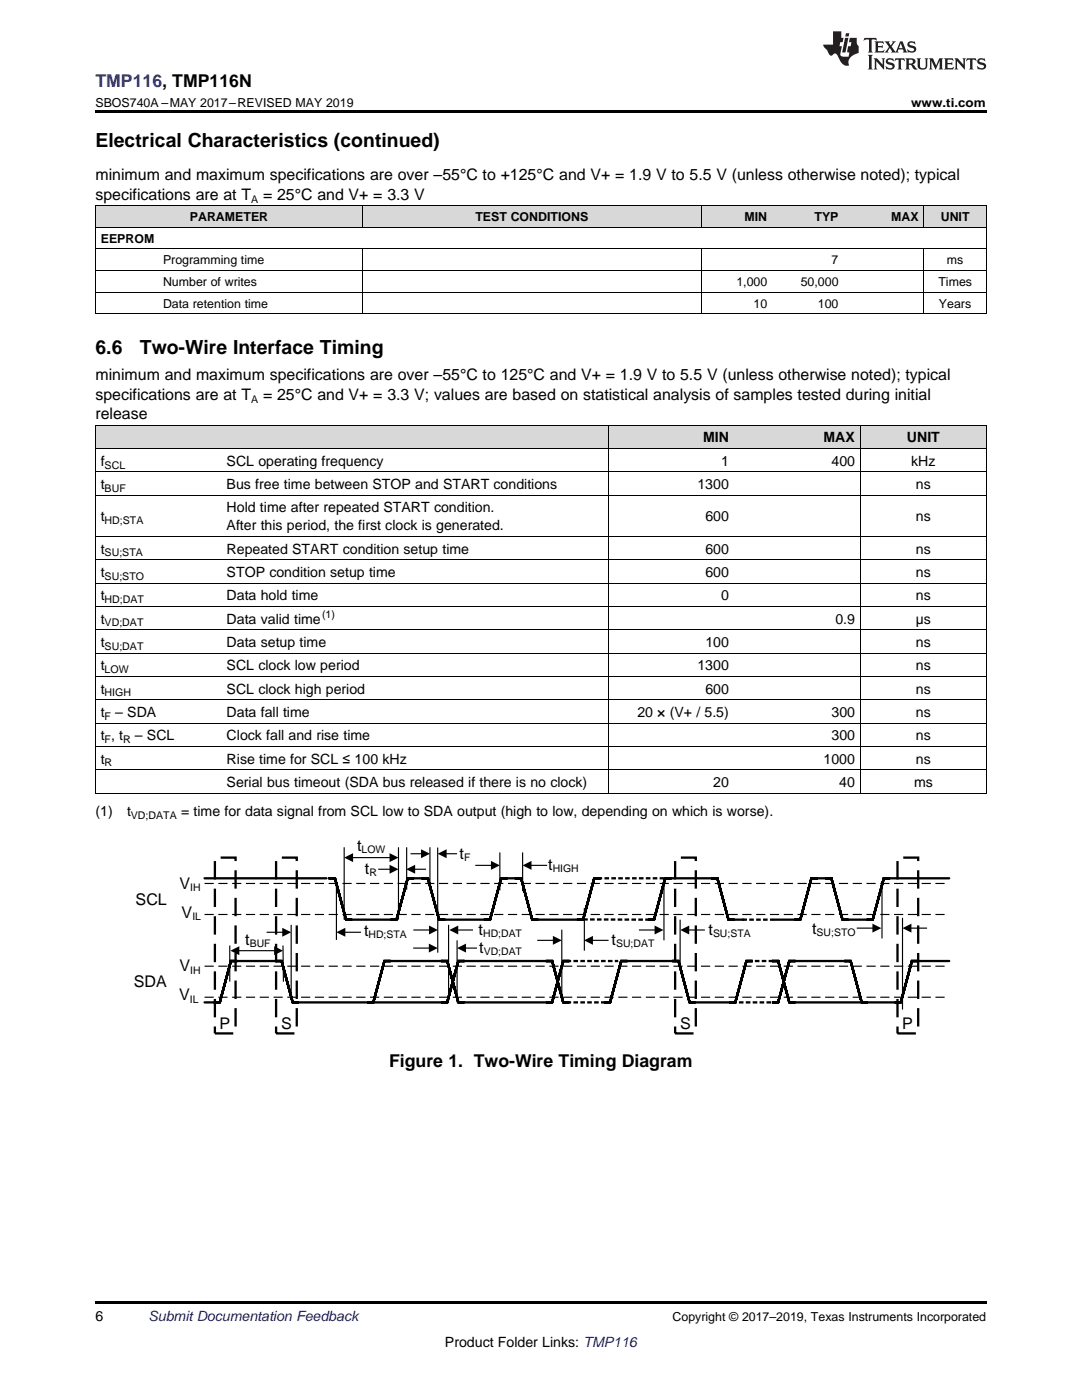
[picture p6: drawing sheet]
<svg xmlns="http://www.w3.org/2000/svg" width="216mm" height="279mm" viewBox="0 0 216 279" stroke-linecap="round" stroke-linejoin="round" font-family="sans-serif">
<g fill="#d8d8d8">
<path d="M19 84.9h25.2v4.7h-25.2z"/>
<path d="M44.2 84.9h77.2v4.7h-77.2z"/>
<path d="M121.4 84.9h25.1v4.7h-25.1z"/>
<path d="M146.5 84.9h25.2v4.7h-25.2z"/>
<path d="M171.7 84.9h25.1v4.7h-25.1z"/>
<path d="M19 41.1h12.5v4.3h-12.5z"/>
<path d="M31.5 41.1h24.9v4.3h-24.9z"/>
<path d="M56.4 41.1h16v4.3h-16z"/>
<path d="M72.4 41.1h67.5v4.3h-67.5z"/>
<path d="M139.9 41.1h14.3v4.3h-14.3z"/>
<path d="M154.2 41.1h14.2v4.3h-14.2z"/>
<path d="M168.4 41.1h16v4.3h-16z"/>
<path d="M184.4 41.1h12.4v4.3h-12.4z"/>
</g>
<path d="M19 259.7h177.8v.5h-177.8z" fill="#000"/>
<path d="M40.8 175.3h24.4M82 175.3h2.1M100.7 175.3h2M69.1 183.5l-2.3-8.2h-1.2h1.2l2.3 8.2h10l2.3-8.2h1.2h-1.2l-2.3 8.2M87.6 183.5l-2.2-8.2h-1.3h1.3l2.2 8.2h1.3M88.3 183.5h9.5l2.2-8.2h1.2h-1.2l-2.2 8.2M106.2 183.5l-2.2-8.2h-1.3h1.3l2.2 8.2h1.2M40.8 200h2.1M42.6 200h1.3l2.2-8.2h1.2h-1.2l-2.2 8.2M58.4 200l-2.2-8.2h-1.3h1.3l2.2 8.2h1.2" fill="none" stroke="#000" stroke-width=".46"/>
<path d="M40.8 176.3h148.6M40.8 182.5h148.6M40.8 192.8h148.6M40.8 199h148.6" fill="none" stroke="#000" stroke-width=".23" stroke-dasharray="1.8 .9" stroke-linecap="butt"/>
<path d="M42.9 171.2h4.1v35h-4.1zM134.7 171.2h4.1v35h-4.1z" fill="none" stroke="#000" stroke-width=".46" stroke-dasharray="3.7 1.8" stroke-linecap="butt"/>
<path d="M67.1 176.1v11.5M45.8 188.7v7.2M47.5 189.7h7.4M56.5 188.7l.1 7.2M58.1 184.6v14.8M68.7 186.1h3.3" fill="none" stroke="#000" stroke-width=".23"/>
<path d="M46 189.7l1.8-.9v1.8zM54.7 188.8l1.8 .9-1.8 .9zM67.1 186.1l1.8-.9v1.7z" fill="#000"/>
<path d="M72.4 184.6h9.1v2.5h-9.1z" fill-rule="evenodd" fill="#fff"/>
<path d="M68.7 169.1v14.4M79.5 169.1v14.4M53.2 186.1h3.3" fill="none" stroke="#000" stroke-width=".23"/>
<path d="M56.3 185.2l1.8 .9-1.8 .8z" fill="#000"/>
<path d="M47 191.8h8.3M77.2 191.8h11.1M59.4 200h28.9M73.2 200h1.3l2.2-8.2h1.3h-1.3l-2.2 8.2M88 200h1.2l2.2-8.2h1.3h-1.3l-2.2 8.2M91.5 200l-2.3-8.2h-1.2h1.2l2.3 8.2h1.2" fill="none" stroke="#000" stroke-width=".46"/>
<path d="M71 167.8h6.2v2.1h-6.2z" fill-rule="evenodd" fill="#fff"/>
<path d="M75.5 173.5h2.5M81.1 169.1v8.5M82.6 173.5h2.4" fill="none" stroke="#000" stroke-width=".23"/>
<path d="M77.7 172.6l1.8 .9-1.8 .9zM81.1 173.5l1.7-.9v1.8z" fill="#000"/>
<path d="M71.8 172.4h3.4v2.1h-3.4z" fill-rule="evenodd" fill="#fff"/>
<path d="M82.5 185.6h3.3M87.3 181.5v8.6M89.5 184.6v15.3M91.2 185.6h3.4" fill="none" stroke="#000" stroke-width=".23"/>
<path d="M85.6 184.7l1.8 .9-1.8 .9zM89.7 185.6l1.7-.9v1.8z" fill="#000"/>
<path d="M94.6 184.2h9.6v2.8h-9.6z" fill-rule="evenodd" fill="#fff"/>
<path d="M81.9 170.4h2.3M87.3 169.1v14.4M88.9 170.4h2.3M94.8 172.7h3.4M99.7 170.1v7.6M104.3 170.1v7.8M105.8 172.7h3.4" fill="none" stroke="#000" stroke-width=".23"/>
<path d="M84 169.5l1.8 .9-1.8 .9zM87.3 170.4l1.8-.9v1.8zM98 171.8l1.7 .9-1.7 .9zM104.3 172.7l1.8-.9v1.8z" fill="#000"/>
<path d="M91.7 169.4h2.9v2h-2.9z" fill-rule="evenodd" fill="#fff"/>
<g fill="none" stroke="#000" stroke-width=".46">
<path d="M133.7 175.3h8.2M162.6 175.3h2M92.4 191.8h16.5M106.9 183.5h9.5l2.2-8.2h1.2h-1.2l-2.2 8.2M125.2 191.8h8.9M129.3 183.5h1.2l2.2-8.2h1.3h-1.3l-2.2 8.2M145.4 183.5l-2.3-8.2h-1.2h1.2l2.3 8.2h1.2M154.3 183.5h5.4l2.2-8.2h1.3h-1.3l-2.2 8.2M168.1 183.5l-2.2-8.2h-1.3h1.3l2.2 8.2h1.3M92.7 200h17.5l2.2-8.2h1.2h-1.2l-2.2 8.2M112.4 200l-2.2-8.2h-1.3h1.3l2.2 8.2h1.2M120.5 200h1.2l2.3-8.2h1.2h-1.3l-2.2 8.2"/>
<path d="M137.6 200l-2.2-8.2h-1.3h1.3l2.2 8.2h1.2"/>
</g>
<path d="M119.2 175.3h14.8M113 191.8h10.4M116.4 183.5h13.2M148.1 183.5h6.2M113 200h8.3" fill="none" stroke="#000" stroke-width=".46" stroke-dasharray=".9 .5" stroke-linecap="butt"/>
<path d="M107.2 187.7h3.3M112.1 185.5v14.1M116.6 181.2v8.5M118.1 187.7h3.3" fill="none" stroke="#000" stroke-width=".23"/>
<path d="M110.3 186.8l1.8 .9-1.8 .9zM116.5 187.7l1.8-.9v1.8z" fill="#000"/>
<path d="M122 186.6h9v2.1h-9z" fill-rule="evenodd" fill="#fff"/>
<path d="M132.5 176.3v11.4M127.5 185.6h3.3M135.7 183.5v10M137.3 185.6h3.3" fill="none" stroke="#000" stroke-width=".23"/>
<path d="M130.6 184.7l1.8 .9-1.8 .9zM135.7 185.6l1.8-.9v1.8z" fill="#000"/>
<path d="M141.4 184.6h9.8v2h-9.8z" fill-rule="evenodd" fill="#fff"/>
<path d="M177 175.3h12.4M146.1 183.5h2.3M158.4 191.8h10.4M172.9 183.5h1.2l2.3-8.2h1.2h-1.2l-2.3 8.2M183.2 191.8h6.2M145.5 200h1.2l2.2-8.2h1.3h-1.3l-2.2 8.2M154 200h1.3l2.2-8.2h1.2h-1.2l-2.2 8.2M157.5 200l-2.2-8.2h-1.3h1.3l2.2 8.2h1.2M158.4 200h20.7M171.9 200l-2.2-8.2h-1.2h1.2l2.2 8.2h1.3M178.5 200h1.2l2.3-8.2h1.2h-1.2l-2.3 8.2" fill="none" stroke="#000" stroke-width=".46"/>
<path d="M149.2 191.8h5.1M146.1 200h9.2" fill="none" stroke="#000" stroke-width=".46" stroke-dasharray=".9 .5" stroke-linecap="butt"/>
<path d="M176 175.9v11.4M171 185.2h3.3M180.1 183.2v18.3M181.6 185.2h3.4" fill="none" stroke="#000" stroke-width=".23"/>
<path d="M174.1 184.3l1.8 .9-1.8 .9zM180.1 185.2l1.8-.9v1.8z" fill="#000"/>
<path d="M161.5 184.4h9.2v2h-9.2z" fill-rule="evenodd" fill="#fff"/>
<path d="M55.1 171.2h4.1v35h-4.1zM179.1 171.2h4.1v35h-4.1z" fill="none" stroke="#000" stroke-width=".46" stroke-dasharray="3.7 1.8" stroke-linecap="butt"/>
<path d="M70.2 171.2h7.8M85.8 169.1v8.6M82.5 189.2h3.3M91.2 187.7v12.3M92.8 189.2h3.3" fill="none" stroke="#000" stroke-width=".23"/>
<path d="M68.7 171.2l1.8-.9v1.7zM77.7 170.3l1.8 .9-1.8 .8zM85.6 188.3l1.7 .9-1.7 .9zM91.2 189.2l1.8-.9v1.8z" fill="#000"/>
<path d="M95.3 187.8h8.9v2.8h-8.9z" fill-rule="evenodd" fill="#fff"/>
<path d="M169.4 183.5h3.5M138.8 200h6.7" fill="none" stroke="#000" stroke-width=".46"/>
<g fill="none" stroke="#000" stroke-width=".2">
<path d="M19 41.1h177.8v21.6M19 58.3h177.8M19 54h177.8M19 49.7h177.8M19 45.4h177.8M19.1 41.1v21.6M72.3 41.1v4.3M72.3 49.7v13M139.9 41.1v4.3M139.9 49.7v13M184.3 41.1v4.3M184.3 49.7v13"/>
<path d="M19 62.6h177.8M19 98.8h177.8M19 94.2h177.8M19 89.5h177.8M19 84.9h177.8M19.1 84.9v73.4M121.3 84.9v73.4M171.6 84.9v73.4M196.8 84.9v73.4M19 116.4h177.8M19 111.7h177.8M19 107.1h177.8"/>
<path d="M19 139.6h177.8M19 135h177.8M19 130.3h177.8M19 125.7h177.8M19 121h177.8M19 158.3h177.8M19 153.6h177.8M19 149h177.8M19 144.3h177.8"/>
</g>
<path d="M19 22h177.8v.5h-177.8z" fill="#000"/>
<g fill="#231f20">
<path d="M172.5 7.6l-.1 .5 .4-.2h.6v.1v2.1l-.2 .4h.9l-.2-.4v-2.1l.1-.1h.5l.5 .2-.2-.5zM174.5 8.3l.2 .3v1.5l-.2 .4h1.8l.2-.6a1.04 1.04 0 0 1-1.3 .2v-.7h.6l.3 .2v-.6l-.3 .2h-.6v-.6l.8-.1 .4 .3-.2-.5zM176.5 8.3l.9 1.1-.9 1.1h.8l-.2-.2 .4-.7 .5 .7-.2 .2h1.5l-.2-.2 .2-.4h.9l.1 .4-.2 .2h1l-.3-.3-.7-1.9h-.5l-.9 2-.8-1 .9-1h-.8l.1 .3-.4 .5-.3-.6 .1-.2zM179.7 8.6l.4 1h-.7zM181.3 8.4a.63 .63 0 0 0-.2 .7 .63 .63 0 0 0 .6 .4l.6 .2 .1 .2a.75 .75 0 0 1-.7 .4 .75 .75 0 0 1-.6-.5l.1 .7 .1-.1a1.11 1.11 0 0 0 1.5-.6 1.13 1.13 0 0 0-1.2-.8l-.1-.4a1.04 1.04 0 0 1 1.2 .2l-.2-.5-.2 .1-.4-.2zM173.2 10.9l.2 .4v2.2l-.2 .4h1l-.3-.4v-2.2l.3-.4zM174.3 11.6l.3 .4v1.5l-.3 .4h.8l-.2-.4v-1.3l1.5 1.7v-1.9l.2-.4h-.7l.2 .4v.9l-1.1-1.3zM177 11.8a.62 .62 0 0 0-.2 .7 .62 .62 0 0 0 .6 .4l.6 .1 .1 .3a.76 .76 0 0 1-.7 .3 .76 .76 0 0 1-.7-.4l.2 .7 .1-.1a1.11 1.11 0 0 0 1.5-.6 1.13 1.13 0 0 0-1.2-.8l-.1-.4a1.04 1.04 0 0 1 1.2 .2l-.2-.6-.2 .1-.5-.1zM178.7 11.6l-.2 .6a.61 .61 0 0 1 .8-.3v1.6l-.2 .4h.9l-.2-.4v-1.6a.63 .63 0 0 1 .7 .3l-.1-.6zM180.6 11.6l.3 .4v1.5l-.3 .4h1l-.2-.2-.1-.8 .6 .2a.76 .76 0 0 0 1.2 .7l-1-1a.58 .58 0 0 0 .6-.5 .58 .58 0 0 0-.5-.6zM181.4 11.9h.1a.45 .45 0 0 1 .5 .1 .45 .45 0 0 1 .1 .5l-.8 .2zM182.9 11.6l.2 .2a2.17 2.17 0 0 0 .3 1.9 .99 .99 0 0 0 1.6-.6v-1.1l.2-.4h-.7l.2 .2a1.92 1.92 0 0 1-.2 1.8 .6 .6 0 0 1-.9-.5v-1.1l.2-.4zM185.4 11.6l.2 .4v1.5l-.2 .4h.7l-.2-.4v-1.4l.8 1.8 .8-1.8v1.4l-.2 .4h.9l-.2-.4v-1.5l.2-.4h-.8l-.6 1.5-.6-1.5zM188.4 11.6l.2 .4v1.5l-.2 .4h1.8l.1-.6a1.04 1.04 0 0 1-1.2 .1v-.6h.5l.4 .2v-.6l-.4 .2h-.5v-.7h.8l.3 .3-.1-.6zM190.5 11.6l.2 .4v1.5l-.2 .4h.7l-.2-.4v-1.3l1.5 1.7v-1.9l.2-.4h-.7l.2 .4v.9l-1.1-1.3zM192.9 11.6l-.1 .6a.61 .61 0 0 1 .7-.3l.1 1.6-.3 .4h1l-.3-.4 .1-1.6a.63 .63 0 0 1 .7 .3l-.1-.6zM195.2 11.8a.62 .62 0 0 0-.2 .7 .62 .62 0 0 0 .6 .4l.6 .1 .1 .3a.76 .76 0 0 1-.7 .3 .76 .76 0 0 1-.6-.4l.1 .7 .1-.1a1.11 1.11 0 0 0 1.6-.6 1.13 1.13 0 0 0-1.3-.8l-.1-.4a1.04 1.04 0 0 1 1.2 .2l-.1-.6-.2 .1-.5-.1z"/>
<path d="M166.2 6.3v2.6h-1.9v.4l.8 .9a.91 .91 0 0 0 1 .8 .56 .56 0 0 1 .5-.3 .56 .56 0 0 1 .5 .3l.4 .8a1.53 1.53 0 0 0 1.9 1.2 1.54 1.54 0 0 1 1-2.1l.9-.3v-1.4a1.52 1.52 0 0 1-.4-1.6h-1.3l-.2 .8h.5l-.2 .8h-.5l-.1 1v.2l.4 .1-.2 .8a1.93 1.93 0 0 1-1.6-.3l.3-1.8h-.5l.2-.8h.4l.2-.8h-.4v-1.3zM168.6 7.6l-.6 2.9h.7l.6-2.9zM168.8 6.6l-.1 .7h.6l.2-.7z"/>
</g>
<g font-size="3.9">
<text x="19" y="29.3">Electrical Characteristics (continued)</text>
<text x="19" y="70.7">6.6</text>
<text x="27.9" y="70.7">Two-Wire Interface Timing</text>
</g>
<text font-size="3.5" fill="#00f" x="19" y="17.3">TMP116, TMP116N</text>
<text font-size="3.5" x="77.6" y="213">Figure 1. Two-Wire Timing Diagram</text>
<g font-size="3.2">
<text x="19" y="36">minimum and maximum specifications are over –55°C to +125°C and V+ = 1.9 V to 5.5 V (unless otherwise noted); typical</text>
<text x="19" y="39.9">specifications are at T</text>
<text x="52.5" y="39.9">= 25°C and V+ = 3.3 V</text>
<text x="19" y="75.9">minimum and maximum specifications are over –55°C to 125°C and V+ = 1.9 V to 5.5 V (unless otherwise noted); typical</text>
<text x="19" y="79.8">specifications are at T</text>
<text x="19" y="83.6">release</text>
<text x="52.5" y="79.8">= 25°C and V+ = 3.3 V; values are based on statistical analysis of samples tested during initial</text>
<text x="71.3" y="169.8">t</text>
<text x="91.7" y="171.3">t</text>
<text x="109.4" y="173.7">t</text>
<text x="35.8" y="177.4">V</text>
<text x="72.8" y="174.4">t</text>
<text x="27.1" y="180.6">SCL</text>
<text x="36.2" y="183.1">V</text>
<text x="48.9" y="188.6">t</text>
<text x="72.6" y="186.8">t</text>
<text x="95.5" y="186.6">t</text>
<text x="95.6" y="190.2">t</text>
<text x="122" y="188.6">t</text>
<text x="141.4" y="186.6">t</text>
<text x="162.1" y="186.4">t</text>
<text x="26.7" y="197">SDA</text>
<text x="35.8" y="193.9">V</text>
<text x="35.7" y="199.6">V</text>
<text x="43.8" y="205.3">P</text>
<text x="56.1" y="205.3">S</text>
<text x="135.7" y="205.3">S</text>
<text x="180" y="205.3">P</text>
</g>
<g font-size="2.8">
<text x="140.3" y="88.3">MIN</text>
<text x="164.3" y="88.3">MAX</text>
<text x="181" y="88.3">UNIT</text>
<text x="20.1" y="93">f</text>
<text x="45.2" y="93">SCL operating frequency</text>
<text x="143.9" y="93">1</text>
<text x="165.9" y="93">400</text>
<text x="181.8" y="93">kHz</text>
<text x="20.1" y="97.6">t</text>
<text x="45.2" y="97.6">Bus free time between STOP and START conditions</text>
<text x="139.2" y="97.6">1300</text>
<text x="182.8" y="97.6">ns</text>
<text x="20.1" y="104">t</text>
<text x="45.2" y="102.3">Hold time after repeated START condition.</text>
<text x="45.2" y="105.8">After this period, the first clock is generated.</text>
<text x="140.8" y="104">600</text>
<text x="182.8" y="104">ns</text>
<text x="20.1" y="110.5">t</text>
<text x="45.2" y="110.5">Repeated START condition setup time</text>
<text x="140.8" y="110.5">600</text>
<text x="182.8" y="110.5">ns</text>
<text x="20.1" y="115.1">t</text>
<text x="20.1" y="119.8">t</text>
<text x="45.2" y="115.1">STOP condition setup time</text>
<text x="45.2" y="119.8">Data hold time</text>
<text x="140.8" y="115.1">600</text>
<text x="143.9" y="119.8">0</text>
<text x="182.8" y="115.1">ns</text>
<text x="182.8" y="119.8">ns</text>
<text x="20.1" y="124.5">t</text>
<text x="45.2" y="124.5">Data valid time</text>
<text x="166.7" y="124.5">0.9</text>
<text x="182.7" y="124.5">µs</text>
<text x="20.1" y="129.1">t</text>
<text x="45.2" y="129.1">Data setup time</text>
<text x="140.8" y="129.1">100</text>
<text x="182.8" y="129.1">ns</text>
<text x="20.1" y="133.8">t</text>
<text x="45.2" y="133.8">SCL clock low period</text>
<text x="139.2" y="133.8">1300</text>
<text x="182.8" y="133.8">ns</text>
<text x="20.1" y="138.4">t</text>
<text x="20.1" y="143.1">t</text>
<text x="23" y="143.1">– SDA</text>
<text x="45.2" y="138.4">SCL clock high period</text>
<text x="45.2" y="143.1">Data fall time</text>
<text x="127.2" y="143.1">20 × (V+ / 5.5)</text>
<text x="140.8" y="138.4">600</text>
<text x="165.9" y="143.1">300</text>
<text x="182.8" y="138.4">ns</text>
<text x="182.8" y="143.1">ns</text>
<text x="20.1" y="147.7">t , t</text>
<text x="26.9" y="147.7">– SCL</text>
<text x="45.2" y="147.7">Clock fall and rise time</text>
<text x="165.9" y="147.7">300</text>
<text x="182.8" y="147.7">ns</text>
<text x="20.1" y="152.4">t</text>
<text x="45.2" y="152.4">Rise time for SCL ≤ 100 kHz</text>
<text x="164.3" y="152.4">1000</text>
<text x="182.8" y="152.4">ns</text>
<text x="45.2" y="157.1">Serial bus timeout (SDA bus released if there is no clock)</text>
<text x="142.3" y="157.1">20</text>
<text x="167.5" y="157.1">40</text>
<text x="182.4" y="157.1">ms</text>
<text x="19" y="162.9">(1)</text>
<text x="25.4" y="162.9">t</text>
<text x="36.1" y="162.9">= time for data signal from SCL low to SDA output (high to low, depending on which is worse).</text>
<text x="19" y="263.6">6</text>
<text x="88.8" y="268.9">Product Folder Links: TMP116</text>
</g>
<text font-size="2.8" fill="#0000c8" x="29.6" y="263.6">Submit Documentation Feedback</text>
<g font-size="2.5">
<text x="19" y="21.4">SBOS740A –MAY 2017–REVISED MAY 2019</text>
<text x="181.8" y="21.4">www.ti.com</text>
<text x="37.9" y="44.2">PARAMETER</text>
<text x="94.9" y="44.2">TEST CONDITIONS</text>
<text x="148.6" y="44.2">MIN</text>
<text x="162.5" y="44.2">TYP</text>
<text x="177.8" y="44.2">MAX</text>
<text x="187.7" y="44.2">UNIT</text>
<text x="20.1" y="48.5">EEPROM</text>
<text x="32.5" y="52.8">Programming time</text>
<text x="165.9" y="52.8">7</text>
<text x="188.9" y="52.8">ms</text>
<text x="32.5" y="57.1">Number of writes</text>
<text x="146.9" y="57.1">1,000</text>
<text x="159.8" y="57.1">50,000</text>
<text x="187.3" y="57.1">Times</text>
<text x="32.5" y="61.4">Data retention time</text>
<text x="150.4" y="61.4">10</text>
<text x="163.2" y="61.4">100</text>
<text x="187.4" y="61.4">Years</text>
<text x="134.2" y="263.6">Copyright © 2017–2019, Texas Instruments Incorporated</text>
</g>
<g font-size="2.1">
<text x="50.1" y="40.5">A</text>
<text x="50.1" y="80.4">A</text>
<text x="20.9" y="93.5">SCL</text>
<text x="20.9" y="98.2">BUF</text>
<text x="20.9" y="104.6">HD;STA</text>
<text x="20.9" y="111.1">SU;STA</text>
<text x="20.9" y="115.7">SU;STO</text>
<text x="20.9" y="120.4">HD;DAT</text>
<text x="20.9" y="125">VD;DAT</text>
<text x="64.3" y="123.3">(1)</text>
<text x="20.9" y="129.7">SU;DAT</text>
<text x="20.9" y="134.3">LOW</text>
<text x="20.9" y="139">HIGH</text>
<text x="20.9" y="143.7">F</text>
<text x="20.9" y="148.3">F</text>
<text x="24.6" y="148.3">R</text>
<text x="20.9" y="153">R</text>
<text x="26.1" y="163.5">VD;DATA</text>
<text x="72.2" y="170.2">LOW</text>
<text x="92.6" y="171.8">F</text>
<text x="38" y="177.8">IH</text>
<text x="73.7" y="174.9">R</text>
<text x="110.3" y="174.1">HIGH</text>
<text x="38.4" y="183.6">IL</text>
<text x="49.8" y="189.1">BUF</text>
<text x="73.5" y="187.3">HD;STA</text>
<text x="96.4" y="187">HD;DAT</text>
<text x="96.5" y="190.6">VD;DAT</text>
<text x="122.9" y="189.1">SU;DAT</text>
<text x="142.3" y="187">SU;STA</text>
<text x="163" y="186.8">SU;STO</text>
<text x="38" y="194.3">IH</text>
<text x="37.9" y="200.1">IL</text>
</g>
</svg>
